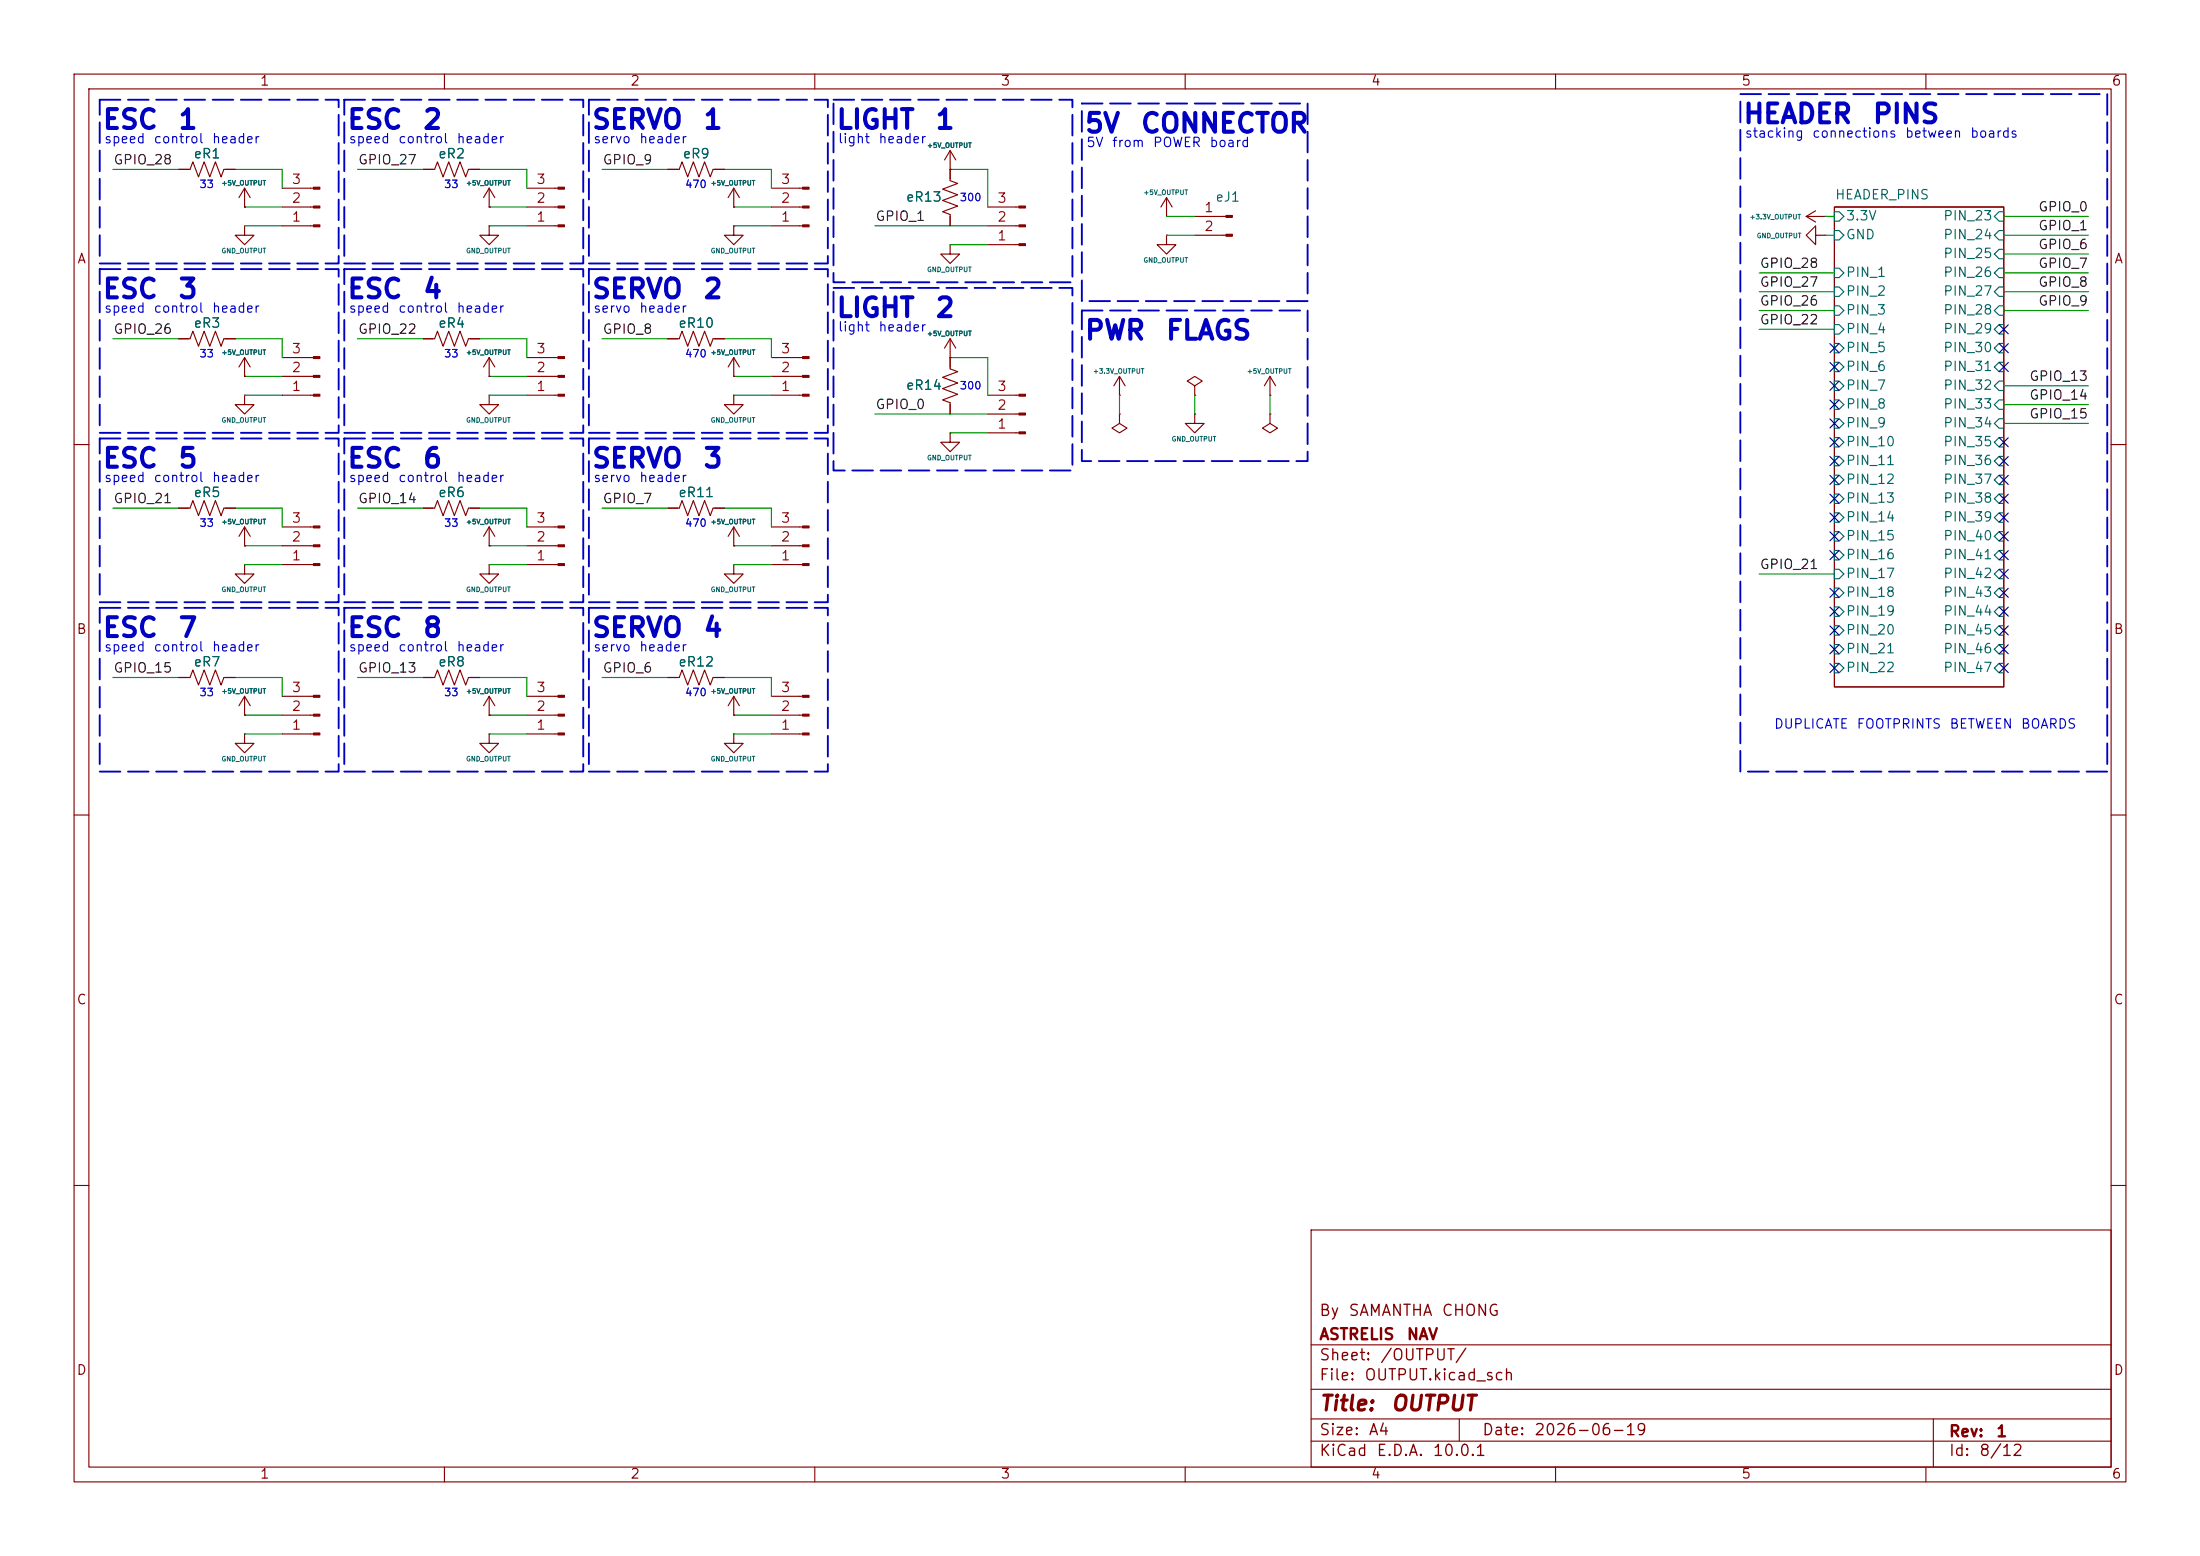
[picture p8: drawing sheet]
<svg xmlns="http://www.w3.org/2000/svg" width="297mm" height="210mm" viewBox="0 0 297 210" stroke-linecap="round" stroke-linejoin="round" font-family="sans-serif">
<g fill="none" stroke="#840000" stroke-width=".15">
<path d="M10 10h277v190h-277zM12 12h273v186h-273zM60 10v2M110 10v2M160 10v2M210 10v2M260 10v2M24.1 22.9h1.6l.3-1.1 .8 2.1 .8-2.1 .7 2.1 .8-2.1 .7 2.1 .4-1h1.5M33 30.5v1.3h1.3l-1.3 1.2-1.3-1.2h1.3M33 30.5h.1M33 27.9h.1M33 25.4l-.7 1.3"/>
<path d="M33 25.4l.8 1.3M33 25.4v2.5M38.1 30.5h4.2M38.1 27.9h4.2M38.1 25.4h4.2M57.1 22.9h1.6l.4-1.1 .7 2.1 .8-2.1 .7 2.1 .8-2.1 .8 2.1 .3-1h1.6M66 30.5v1.3h1.3l-1.3 1.2-1.2-1.2h1.2M66 30.5h.1M66 27.9h.1M66 25.4v2.5M66 25.4l-.7 1.3M66 25.4l.8 1.3"/>
<path d="M71.1 30.5h4.2M71.1 27.9h4.2M71.1 25.4h4.2M90.2 22.9h1.5l.4-1.1 .7 2.1 .8-2.1 .8 2.1 .7-2.1 .8 2.1 .4-1h1.5M99.1 27.9h.1M99.1 30.5v1.3h1.2l-1.2 1.2-1.3-1.2h1.3M99.1 30.5h.1M99.1 25.4l-.8 1.3M99.1 25.4l.7 1.3M99.1 25.4v2.5M104.1 30.5h4.3M104.1 27.9h4.3"/>
<path d="M104.1 25.4h4.3M128.3 22.9h.1M128.3 33v1.3h1.2l-1.2 1.3-1.3-1.3h1.3M128.3 33h.1M128.3 20.3v4.1l1 .4-2 .7 2 .8-2 .8 2 .7-2 .8 1 .4v1.5M128.3 20.3l-.8 1.3M128.3 20.3l.7 1.3M133.3 30.5h4.3M133.3 27.9h4.3M133.3 33h4.3M157.5 31.8v1.2h1.2l-1.2 1.3-1.3-1.3h1.3M157.5 31.8h.1"/>
<path d="M157.5 29.2h.1M157.5 26.7l-.8 1.2M157.5 26.7l.7 1.2M157.5 26.7v2.5M161.3 29.2h4.2M161.3 31.8h4.2M243.8 29.2h2.6M243.8 29.2l1.3 .8M245.1 31.8v-1.3l-1.3 1.3 1.3 1.2v-1.2h1.3M245.1 28.4l-1.3 .8M246.4 31.8h.1M246.4 29.2h.1"/>
<path d="M247.6 27.9h22.9v64.8h-22.9zM24.1 45.7h1.6l.3-1 .8 2 .8-2 .7 2 .8-2 .7 2 .4-1h1.5M33 53.3v1.3h1.3l-1.3 1.3-1.3-1.3h1.3M33 53.3h.1M33 50.8h.1M33 48.3v2.5M33 48.3l-.7 1.2M33 48.3l.8 1.2M38.1 53.3h4.2M38.1 50.8h4.2M38.1 48.3h4.2M57.1 45.7h1.6l.4-1 .7 2 .8-2 .7 2 .8-2 .8 2 .3-1h1.6"/>
<path d="M66 50.8h.1M66 53.3v1.3h1.3l-1.3 1.3-1.2-1.3h1.2M66 53.3h.1M66 48.3l-.7 1.2M66 48.3l.8 1.2M66 48.3v2.5M71.1 53.3h4.2M71.1 50.8h4.2M71.1 48.3h4.2M90.2 45.7h1.5l.4-1 .7 2 .8-2 .8 2 .7-2 .8 2 .4-1h1.5M99.1 53.3v1.3h1.2l-1.2 1.3-1.3-1.3h1.3M99.1 53.3h.1"/>
<path d="M99.1 50.8h.1M99.1 48.3v2.5M99.1 48.3l-.8 1.2M99.1 48.3l.7 1.2M104.1 53.3h4.3M104.1 50.8h4.3M104.1 48.3h4.3M128.3 48.3h.1M128.3 45.7v4.1l1 .4-2 .7 2 .8-2 .8 2 .7-2 .8 1 .4v1.5M128.3 58.4v1.3h1.2l-1.2 1.3-1.3-1.3h1.3M128.3 58.4h.1M128.3 45.7l-.8 1.3"/>
<path d="M128.3 45.7l.7 1.3M133.3 58.4h4.3M133.3 55.9h4.3M133.3 53.3h4.3M151.1 55.9v1.3l1 .6-1 .6-1-.6 1-.6M151.1 55.9h.1M151.1 53.3h.1M151.1 50.8l-.7 1.3M151.1 50.8l.8 1.3M151.1 50.8v2.5M161.3 55.9v1.3h1.3l-1.3 1.2-1.3-1.2h1.3M161.3 55.9h.1"/>
<path d="M161.3 52.1l1-.7-1-.6-1 .6 1 .7v1.2M161.3 53.3h.1M171.4 55.9v1.3l1.1 .6-1.1 .6-1-.6 1-.6M171.4 55.9h.1M171.4 53.3h.1M171.4 50.8l-.7 1.3M171.4 50.8l.8 1.3M171.4 50.8v2.5M10 60h2M24.1 68.6h1.6l.3-1 .8 2 .8-2 .7 2 .8-2 .7 2 .4-1h1.5M33 73.7h.1M33 76.2v1.3h1.3l-1.3 1.2-1.3-1.2h1.3"/>
<path d="M33 76.2h.1M33 71.1v2.6M33 71.1l-.7 1.3M33 71.1l.8 1.3M38.1 76.2h4.2M38.1 73.7h4.2M38.1 71.1h4.2M57.1 68.6h1.6l.4-1 .7 2 .8-2 .7 2 .8-2 .8 2 .3-1h1.6M66 76.2v1.3h1.3l-1.3 1.2-1.2-1.2h1.2M66 76.2h.1M66 73.7h.1M66 71.1v2.6"/>
<path d="M66 71.1l-.7 1.3M66 71.1l.8 1.3M71.1 76.2h4.2M71.1 73.7h4.2M71.1 71.1h4.2M90.2 68.6h1.5l.4-1 .7 2 .8-2 .8 2 .7-2 .8 2 .4-1h1.5M99.1 76.2v1.3h1.2l-1.2 1.2-1.3-1.2h1.3M99.1 76.2h.1M99.1 73.7h.1M99.1 71.1v2.6M99.1 71.1l-.8 1.3M99.1 71.1l.7 1.3"/>
<path d="M104.1 76.2h4.3M104.1 73.7h4.3M104.1 71.1h4.3M285 60h2M24.1 91.4h1.6l.3-1 .8 2.1 .8-2.1 .7 2.1 .8-2.1 .7 2.1 .4-1.1h1.5M33 96.5h.1M33 99.1v1.2h1.3l-1.3 1.3-1.3-1.3h1.3M33 99.1h.1M33 94v2.5M33 94l-.7 1.3M33 94l.8 1.3M38.1 99.1h4.2"/>
<path d="M38.1 96.5h4.2M38.1 94h4.2M57.1 91.4h1.6l.4-1 .7 2.1 .8-2.1 .7 2.1 .8-2.1 .8 2.1 .3-1.1h1.6M66 99.1v1.2h1.3l-1.3 1.3-1.2-1.3h1.2M66 99.1h.1M66 96.5h.1M66 94v2.5M66 94l-.7 1.3M66 94l.8 1.3M71.1 99.1h4.2M71.1 96.5h4.2M71.1 94h4.2"/>
<path d="M90.2 91.4h1.5l.4-1 .7 2.1 .8-2.1 .8 2.1 .7-2.1 .8 2.1 .4-1.1h1.5M99.1 99.1v1.2h1.2l-1.2 1.3-1.3-1.3h1.3M99.1 99.1h.1M99.1 96.5h.1M99.1 94v2.5M99.1 94l-.8 1.3M99.1 94l.7 1.3M104.1 99.1h4.3M104.1 96.5h4.3M104.1 94h4.3M10 110h2M285 110h2"/>
<path d="M10 160h2M177 166h108v32h-108zM285 160h2M60 198v2M110 198v2M160 198v2M177 194.5h108M177 191.5h108M177 187.5h108M177 181.5h108M197 191.5v3M210 198v2"/>
<path d="M260 198v2M261 191.5v6.5"/>
</g>
<g fill="none" stroke="#006464" stroke-width=".15">
<path d="M247.6 28.6h.7l.6 .6-.6 .6h-.7zM247.6 31.1h.7l.6 .7-.6 .6h-.7zM247.6 36.2h.7l.6 .6-.6 .7h-.7zM247.6 38.7h.7l.6 .7-.6 .6h-.7zM269.2 29.2l.7-.6h.6v1.2h-.6zM269.2 31.8l.7-.7h.6v1.3h-.6zM269.2 34.3l.7-.6h.6v1.2h-.6zM269.2 36.8l.7-.6h.6v1.3h-.6zM269.9 38.7h.6v1.3h-.6l-.7-.6zM247.6 41.3h.7l.6 .6-.6 .6h-.7zM247.6 43.8h.7l.6 .7-.6 .6h-.7zM247.6 46.4h.7l.6 .6-.6 .6h-.7z"/>
<path d="M247.6 48.9h.7l.6 .6-.6 .7h-.7zM247.6 51.4h.7l.6 .7-.6 .6h-.7zM247.6 54h.7l.6 .6-.6 .6h-.7zM247.6 56.5h.7l.6 .7-.6 .6h-.7zM247.6 59.1h.7l.6 .6-.6 .6h-.7zM269.2 41.9l.7-.6h.6v1.2h-.6zM269.2 44.5l.7-.7h.6v1.3h-.6zM269.2 47l.7-.6h.6v1.2h-.6zM269.2 54.6l.7-.6h.6v1.2h-.6zM269.2 57.2l.7-.7h.6v1.3h-.6zM269.2 59.7l.7-.6h.6v1.2h-.6zM269.9 48.9h.6v1.3h-.6l-.7-.7z"/>
<path d="M269.9 51.4h.6v1.3h-.6l-.7-.6zM247.6 61.6h.7l.6 .6-.6 .7h-.7zM247.6 64.1h.7l.6 .7-.6 .6h-.7zM247.6 66.7h.7l.6 .6-.6 .6h-.7zM247.6 69.2h.7l.6 .7-.6 .6h-.7zM247.6 71.8h.7l.6 .6-.6 .6h-.7zM247.6 74.3h.7l.6 .6-.6 .7h-.7zM247.6 76.8h.7l.6 .7-.6 .6h-.7zM247.6 79.4h.7l.6 .6-.6 .6h-.7zM269.2 64.8l.7-.7h.6v1.3h-.6zM269.2 67.3l.7-.6h.6v1.2h-.6zM269.2 69.9l.7-.7h.6v1.3h-.6z"/>
<path d="M269.2 77.5l.7-.7h.6v1.3h-.6zM269.9 61.6h.6v1.3h-.6l-.7-.7zM269.9 71.8h.6v1.2h-.6l-.7-.6zM269.9 74.3h.6v1.3h-.6l-.7-.7zM247.6 81.9h.7l.6 .7-.6 .6h-.7zM247.6 84.5h.7l.6 .6-.6 .6h-.7zM247.6 87h.7l.6 .6-.6 .7h-.7zM247.6 89.5h.7l.6 .7-.6 .6h-.7zM269.2 80l.7-.6h.6v1.2h-.6zM269.2 82.6l.7-.7h.6v1.3h-.6zM269.2 87.6l.7-.6h.6v1.3h-.6zM269.2 90.2l.7-.7h.6v1.3h-.6z"/>
<path d="M269.9 84.5h.6v1.2h-.6l-.7-.6z"/>
</g>
<g fill="#840000" stroke="#840000" stroke-width=".15">
<path d="M137.6 58.3h.8v.2h-.8z"/>
<path d="M137.6 55.8h.8v.2h-.8z"/>
<path d="M137.6 53.2h.8v.3h-.8z"/>
<path d="M108.4 30.4h.8v.2h-.8z"/>
<path d="M108.4 27.8h.8v.3h-.8z"/>
<path d="M108.4 25.3h.8v.2h-.8z"/>
<path d="M75.3 98.9h.9v.3h-.9z"/>
<path d="M75.3 96.4h.9v.2h-.9z"/>
<path d="M75.3 93.9h.9v.2h-.9z"/>
<path d="M165.5 29.1h.9v.2h-.9z"/>
<path d="M165.5 31.6h.9v.3h-.9z"/>
<path d="M42.3 30.4h.9v.2h-.9z"/>
<path d="M42.3 27.8h.9v.3h-.9z"/>
<path d="M42.3 25.3h.9v.2h-.9z"/>
<path d="M42.3 53.2h.9v.3h-.9z"/>
<path d="M42.3 50.7h.9v.2h-.9z"/>
<path d="M42.3 48.1h.9v.3h-.9z"/>
<path d="M108.4 53.2h.8v.3h-.8z"/>
<path d="M108.4 50.7h.8v.2h-.8z"/>
<path d="M108.4 48.1h.8v.3h-.8z"/>
<path d="M75.3 53.2h.9v.3h-.9z"/>
<path d="M75.3 50.7h.9v.2h-.9z"/>
<path d="M75.3 48.1h.9v.3h-.9z"/>
<path d="M108.4 98.9h.8v.3h-.8z"/>
<path d="M108.4 96.4h.8v.2h-.8z"/>
<path d="M108.4 93.9h.8v.2h-.8z"/>
<path d="M75.3 30.4h.9v.2h-.9z"/>
<path d="M75.3 27.8h.9v.3h-.9z"/>
<path d="M75.3 25.3h.9v.2h-.9z"/>
<path d="M75.3 76.1h.9v.2h-.9z"/>
<path d="M75.3 73.5h.9v.3h-.9z"/>
<path d="M75.3 71h.9v.2h-.9z"/>
<path d="M42.3 98.9h.9v.3h-.9z"/>
<path d="M42.3 96.4h.9v.2h-.9z"/>
<path d="M42.3 93.9h.9v.2h-.9z"/>
<path d="M42.3 76.1h.9v.2h-.9z"/>
<path d="M42.3 73.5h.9v.3h-.9z"/>
<path d="M42.3 71h.9v.2h-.9z"/>
<path d="M108.4 76.1h.8v.2h-.8z"/>
<path d="M108.4 73.5h.8v.3h-.8z"/>
<path d="M108.4 71h.8v.2h-.8z"/>
<path d="M137.6 32.9h.8v.2h-.8z"/>
<path d="M137.6 30.4h.8v.2h-.8z"/>
<path d="M137.6 27.8h.8v.3h-.8z"/>
</g>
<g fill="none" stroke="#009600" stroke-width=".15">
<path d="M15.2 22.9h8.9M31.7 22.9h6.4v2.5M33 30.5h5.1M33 27.9h5.1M48.3 22.9h8.8M64.8 22.9h6.3v2.5M66 30.5h5.1M66 27.9h5.1M81.3 22.9h8.9M97.8 22.9h6.3v2.5M99.1 30.5h5M99.1 27.9h5"/>
<path d="M118.1 30.5h15.2M128.3 22.9h5v5M128.3 33h5M157.5 31.8h3.8M157.5 29.2h3.8M237.5 36.8h10.1M237.5 39.4h10.1M246.4 31.8h1.2M246.4 29.2h1.2M270.5 36.8h11.4M270.5 31.8h11.4M270.5 39.4h11.4"/>
<path d="M270.5 34.3h11.4M270.5 29.2h11.4M15.2 45.7h8.9M31.7 45.7h6.4v2.6M33 50.8h5.1M33 53.3h5.1M48.3 45.7h8.8M64.8 45.7h6.3v2.6M66 50.8h5.1M66 53.3h5.1M81.3 45.7h8.9M97.8 45.7h6.3v2.6"/>
<path d="M99.1 50.8h5M99.1 53.3h5M118.1 55.9h15.2M128.3 48.3h5v5M128.3 58.4h5M151.1 53.3v2.6M161.3 53.3v2.6M171.4 53.3v2.6M237.5 44.5h10.1M237.5 41.9h10.1M270.5 54.6h11.4M270.5 52.1h11.4"/>
<path d="M270.5 57.2h11.4M270.5 41.9h11.4M15.2 68.6h8.9M31.7 68.6h6.4v2.5M33 73.7h5.1M33 76.2h5.1M48.3 68.6h8.8M64.8 68.6h6.3v2.5M66 73.7h5.1M66 76.2h5.1M81.3 68.6h8.9M97.8 68.6h6.3v2.5"/>
<path d="M99.1 73.7h5M99.1 76.2h5M237.5 77.5h10.1M15.2 91.4h8.9M31.7 91.4h6.4v2.6M33 99.1h5.1M33 96.5h5.1M48.3 91.4h8.8M64.8 91.4h6.3v2.6M66 99.1h5.1M66 96.5h5.1M81.3 91.4h8.9"/>
<path d="M97.8 91.4h6.3v2.6M99.1 99.1h5M99.1 96.5h5"/>
</g>
<g fill="none" stroke="#000084" stroke-width=".15">
<path d="M247 48.9l1.3 1.2M247 51.5l1.3 1.2M247 46.4l1.3 1.2M247 54l1.3 1.2M247 59.1l1.3 1.2M247 56.5l1.3 1.3M248.3 48.9l-1.3 1.2M248.3 51.5l-1.3 1.2M248.3 46.4l-1.3 1.2M248.3 54l-1.3 1.2M248.3 59.1l-1.3 1.2M248.3 56.5l-1.3 1.3"/>
<path d="M269.9 43.8l1.2 1.3M269.9 59.1l1.2 1.2M269.9 48.9l1.2 1.2M269.9 46.4l1.2 1.2M271.1 43.8l-1.2 1.3M271.1 59.1l-1.2 1.2M271.1 46.4l-1.2 1.2M271.1 48.9l-1.2 1.2M247 64.2l1.3 1.2M247 66.7l1.3 1.2M247 69.2l1.3 1.3M247 79.4l1.3 1.2"/>
<path d="M247 71.8l1.3 1.2M247 74.3l1.3 1.2M247 61.6l1.3 1.2M248.3 66.7l-1.3 1.2M248.3 64.2l-1.3 1.2M248.3 69.2l-1.3 1.3M248.3 79.4l-1.3 1.2M248.3 71.8l-1.3 1.2M248.3 74.3l-1.3 1.2M248.3 61.6l-1.3 1.2M269.9 66.7l1.2 1.2M269.9 64.2l1.2 1.2"/>
<path d="M269.9 61.6l1.2 1.2M269.9 76.9l1.2 1.2M269.9 69.2l1.2 1.3M269.9 74.3l1.2 1.2M269.9 71.8l1.2 1.2M269.9 79.4l1.2 1.2M271.1 66.7l-1.2 1.2M271.1 64.2l-1.2 1.2M271.1 61.6l-1.2 1.2M271.1 76.9l-1.2 1.2M271.1 69.2l-1.2 1.3M271.1 74.3l-1.2 1.2"/>
<path d="M271.1 71.8l-1.2 1.2M271.1 79.4l-1.2 1.2M247 81.9l1.3 1.3M247 84.5l1.3 1.2M247 89.6l1.3 1.2M247 87l1.3 1.2M248.3 87l-1.3 1.2M248.3 81.9l-1.3 1.3M248.3 84.5l-1.3 1.2M248.3 89.6l-1.3 1.2M269.9 87l1.2 1.2M269.9 89.6l1.2 1.2"/>
<path d="M269.9 84.5l1.2 1.2M269.9 81.9l1.2 1.3M271.1 87l-1.2 1.2M271.1 89.6l-1.2 1.2M271.1 84.5l-1.2 1.2M271.1 81.9l-1.2 1.3"/>
</g>
<g fill="none" stroke="#0000c2" stroke-width=".25" stroke-dasharray="2.8 1">
<path d="M13.5 13.5h32.2v22.1h-32.2zM46.5 13.5h32.2v22.1h-32.2zM79.5 13.5h32.3v22.1h-32.3zM112.5 13.5h32.3v24.6h-32.3zM146 14h30.5v26.6h-30.5zM234.9 12.7h49.6v91.4h-49.6zM13.5 36.3h32.2v22.1h-32.2zM46.5 36.3h32.2v22.1h-32.2zM79.5 36.3h32.3v22.1h-32.3zM112.5 38.9h32.3v24.6h-32.3zM13.5 59.2h32.2v22.1h-32.2zM46.5 59.2h32.2v22.1h-32.2z"/>
<path d="M79.5 59.2h32.3v22.1h-32.3zM146 41.9h30.5v20.3h-30.5zM13.5 82h32.2v22.1h-32.2zM46.5 82h32.2v22.1h-32.2zM79.5 82h32.3v22.1h-32.3z"/>
</g>
<g font-size="2.5" fill="#0000c2">
<text x="235.2" y="17.3">HEADER</text>
<text x="252.7" y="17.3">PINS</text>
<text x="13.7" y="18">ESC</text>
<text x="23.9" y="18">1</text>
<text x="46.7" y="18">ESC</text>
<text x="56.9" y="18">2</text>
<text x="79.8" y="18">SERVO</text>
<text x="94.8" y="18">1</text>
<text x="112.8" y="18">LIGHT</text>
<text x="126.1" y="18">1</text>
<text x="146.3" y="18.5">5V</text>
<text x="153.9" y="18.5">CONNECTOR</text>
<text x="13.7" y="40.9">ESC</text>
<text x="23.9" y="40.9">3</text>
<text x="46.7" y="40.9">ESC</text>
<text x="56.9" y="40.9">4</text>
<text x="79.8" y="40.9">SERVO</text>
<text x="94.8" y="40.9">2</text>
<text x="112.8" y="43.4">LIGHT</text>
<text x="126.1" y="43.4">2</text>
<text x="146.3" y="46.5">PWR</text>
<text x="157.2" y="46.5">FLAGS</text>
<text x="13.7" y="63.8">ESC</text>
<text x="23.9" y="63.8">5</text>
<text x="46.7" y="63.8">ESC</text>
<text x="56.9" y="63.8">6</text>
<text x="79.8" y="63.8">SERVO</text>
<text x="94.8" y="63.8">3</text>
<text x="13.7" y="86.6">ESC</text>
<text x="23.9" y="86.6">7</text>
<text x="46.7" y="86.6">ESC</text>
<text x="56.9" y="86.6">8</text>
<text x="79.8" y="86.6">SERVO</text>
<text x="94.8" y="86.6">4</text>
</g>
<g font-size="2" fill="#840000">
<text x="178" y="190.9">Title:</text>
<text x="187.7" y="190.9">OUTPUT</text>
</g>
<g font-size="1.5" fill="#840000">
<text x="178" y="178">By</text>
<text x="181.9" y="178">SAMANTHA</text>
<text x="194.5" y="178">CHONG</text>
<text x="178" y="184">Sheet:</text>
<text x="178" y="181.2">ASTRELIS</text>
<text x="186.2" y="184">/OUTPUT/</text>
<text x="189.8" y="181.2">NAV</text>
<text x="178" y="186.7">File:</text>
<text x="184.1" y="186.7">OUTPUT.kicad_sch</text>
<text x="178" y="196.9">KiCad</text>
<text x="178" y="194.1">Size:</text>
<text x="184.7" y="194.1">A4</text>
<text x="185.7" y="196.9">E.D.A.</text>
<text x="193.3" y="196.9">10.0.1</text>
<text x="200" y="194.1">Date:</text>
<text x="207" y="194.1">2026-06-19</text>
<text x="263" y="194.3">Rev:</text>
<text x="263" y="196.9">Id:</text>
<text x="267.1" y="196.9">8/12</text>
<text x="269.4" y="194.3">1</text>
</g>
<g font-size="1.3" fill="#840000">
<text x="35" y="11.9">1</text>
<text x="85" y="11.9">2</text>
<text x="135" y="11.9">3</text>
<text x="185" y="11.9">4</text>
<text x="235" y="11.9">5</text>
<text x="285" y="11.9">6</text>
<text x="10.3" y="35.9">A</text>
<text x="285.3" y="35.9">A</text>
<text x="10.3" y="85.9">B</text>
<text x="285.3" y="85.9">B</text>
<text x="10.3" y="135.9">C</text>
<text x="285.3" y="135.9">C</text>
<text x="10.3" y="185.9">D</text>
<text x="285.3" y="185.9">D</text>
<text x="35" y="199.9">1</text>
<text x="85" y="199.9">2</text>
<text x="135" y="199.9">3</text>
<text x="185" y="199.9">4</text>
<text x="235" y="199.9">5</text>
<text x="285" y="199.9">6</text>
</g>
<g font-size="1.3" fill="#0000c2">
<text x="14" y="19.7">speed</text>
<text x="20.6" y="19.7">control</text>
<text x="28.5" y="19.7">header</text>
<text x="47" y="19.7">speed</text>
<text x="53.7" y="19.7">control</text>
<text x="61.5" y="19.7">header</text>
<text x="80" y="19.7">servo</text>
<text x="86.2" y="19.7">header</text>
<text x="113" y="19.7">light</text>
<text x="118.5" y="19.7">header</text>
<text x="146.6" y="20.2">5V</text>
<text x="150" y="20.2">from</text>
<text x="155.6" y="20.2">POWER</text>
<text x="163.2" y="20.2">board</text>
<text x="235.5" y="18.9">stacking</text>
<text x="244.6" y="18.9">connections</text>
<text x="257.1" y="18.9">between</text>
<text x="265.9" y="18.9">boards</text>
<text x="14" y="42.5">speed</text>
<text x="20.6" y="42.5">control</text>
<text x="28.5" y="42.5">header</text>
<text x="47" y="42.5">speed</text>
<text x="53.7" y="42.5">control</text>
<text x="61.5" y="42.5">header</text>
<text x="80" y="42.5">servo</text>
<text x="86.2" y="42.5">header</text>
<text x="113" y="45.1">light</text>
<text x="118.5" y="45.1">header</text>
<text x="14" y="65.4">speed</text>
<text x="20.6" y="65.4">control</text>
<text x="28.5" y="65.4">header</text>
<text x="47" y="65.4">speed</text>
<text x="53.7" y="65.4">control</text>
<text x="61.5" y="65.4">header</text>
<text x="80" y="65.4">servo</text>
<text x="86.2" y="65.4">header</text>
<text x="14" y="88.2">speed</text>
<text x="20.6" y="88.2">control</text>
<text x="28.5" y="88.2">header</text>
<text x="47" y="88.2">speed</text>
<text x="53.7" y="88.2">control</text>
<text x="61.5" y="88.2">header</text>
<text x="80" y="88.2">servo</text>
<text x="86.2" y="88.2">header</text>
<text x="239.4" y="98.7">DUPLICATE</text>
<text x="250.6" y="98.7">FOOTPRINTS</text>
<text x="263.1" y="98.7">BETWEEN</text>
<text x="272.7" y="98.7">BOARDS</text>
</g>
<g font-size="1.3" fill="#0f0f0f">
<text x="15.2" y="22.5">GPIO_28</text>
<text x="48.3" y="22.5">GPIO_27</text>
<text x="81.3" y="22.5">GPIO_9</text>
<text x="275.1" y="28.9">GPIO_0</text>
<text x="118.1" y="30.1">GPIO_1</text>
<text x="275.1" y="31.4">GPIO_1</text>
<text x="275.1" y="33.9">GPIO_6</text>
<text x="237.5" y="36.5">GPIO_28</text>
<text x="237.5" y="39">GPIO_27</text>
<text x="237.5" y="41.6">GPIO_26</text>
<text x="275.1" y="39">GPIO_8</text>
<text x="275.1" y="41.6">GPIO_9</text>
<text x="275.1" y="36.5">GPIO_7</text>
<text x="15.2" y="45.4">GPIO_26</text>
<text x="48.3" y="45.4">GPIO_22</text>
<text x="81.3" y="45.4">GPIO_8</text>
<text x="237.5" y="44.1">GPIO_22</text>
<text x="273.9" y="51.7">GPIO_13</text>
<text x="118.1" y="55.5">GPIO_0</text>
<text x="273.9" y="54.3">GPIO_14</text>
<text x="273.9" y="56.8">GPIO_15</text>
<text x="15.2" y="68.2">GPIO_21</text>
<text x="48.3" y="68.2">GPIO_14</text>
<text x="81.3" y="68.2">GPIO_7</text>
<text x="237.5" y="77.1">GPIO_21</text>
<text x="15.2" y="91.1">GPIO_15</text>
<text x="48.3" y="91.1">GPIO_13</text>
<text x="81.3" y="91.1">GPIO_6</text>
</g>
<g font-size="1.3" fill="#006464">
<text x="26.1" y="21.7">eR1</text>
<text x="59.1" y="21.7">eR2</text>
<text x="92.1" y="21.7">eR9</text>
<text x="122.2" y="27.5">eR13</text>
<text x="164" y="27.5">eJ1</text>
<text x="247.6" y="27.2">HEADER_PINS</text>
<text x="249.1" y="30.1">3.3V</text>
<text x="249.1" y="32.6">GND</text>
<text x="262.3" y="30.1">PIN_23</text>
<text x="262.3" y="32.6">PIN_24</text>
<text x="262.3" y="35.2">PIN_25</text>
<text x="249.1" y="37.7">PIN_1</text>
<text x="249.1" y="40.2">PIN_2</text>
<text x="262.3" y="37.7">PIN_26</text>
<text x="262.3" y="40.2">PIN_27</text>
<text x="26.1" y="44.6">eR3</text>
<text x="59.1" y="44.6">eR4</text>
<text x="91.5" y="44.6">eR10</text>
<text x="249.1" y="42.8">PIN_3</text>
<text x="249.1" y="45.3">PIN_4</text>
<text x="249.1" y="47.9">PIN_5</text>
<text x="262.3" y="42.8">PIN_28</text>
<text x="262.3" y="45.3">PIN_29</text>
<text x="262.3" y="47.9">PIN_30</text>
<text x="122.2" y="52.9">eR14</text>
<text x="249.1" y="50.4">PIN_6</text>
<text x="249.1" y="52.9">PIN_7</text>
<text x="262.3" y="50.4">PIN_31</text>
<text x="262.3" y="52.9">PIN_32</text>
<text x="249.1" y="55.5">PIN_8</text>
<text x="249.1" y="58">PIN_9</text>
<text x="262.3" y="55.5">PIN_33</text>
<text x="262.3" y="58">PIN_34</text>
<text x="249.1" y="60.6">PIN_10</text>
<text x="249.1" y="63.1">PIN_11</text>
<text x="249.1" y="65.6">PIN_12</text>
<text x="262.3" y="60.6">PIN_35</text>
<text x="262.3" y="63.1">PIN_36</text>
<text x="262.3" y="65.6">PIN_37</text>
<text x="26.1" y="67.4">eR5</text>
<text x="59.1" y="67.4">eR6</text>
<text x="91.5" y="67.4">eR11</text>
<text x="249.1" y="68.2">PIN_13</text>
<text x="249.1" y="70.7">PIN_14</text>
<text x="262.3" y="68.2">PIN_38</text>
<text x="262.3" y="70.7">PIN_39</text>
<text x="249.1" y="73.3">PIN_15</text>
<text x="249.1" y="75.8">PIN_16</text>
<text x="262.3" y="73.3">PIN_40</text>
<text x="262.3" y="75.8">PIN_41</text>
<text x="249.1" y="78.3">PIN_17</text>
<text x="249.1" y="80.9">PIN_18</text>
<text x="249.1" y="83.4">PIN_19</text>
<text x="262.3" y="78.3">PIN_42</text>
<text x="262.3" y="80.9">PIN_43</text>
<text x="262.3" y="83.4">PIN_44</text>
<text x="249.1" y="86">PIN_20</text>
<text x="249.1" y="88.5">PIN_21</text>
<text x="262.3" y="86">PIN_45</text>
<text x="262.3" y="88.5">PIN_46</text>
<text x="26.1" y="90.3">eR7</text>
<text x="59.1" y="90.3">eR8</text>
<text x="91.5" y="90.3">eR12</text>
<text x="249.1" y="91">PIN_22</text>
<text x="262.3" y="91">PIN_47</text>
</g>
<g font-size="1.3" fill="#a90000">
<text x="39.3" y="27.7">2</text>
<text x="39.3" y="25.1">3</text>
<text x="72.3" y="27.7">2</text>
<text x="72.3" y="25.1">3</text>
<text x="105.3" y="27.7">2</text>
<text x="105.3" y="25.1">3</text>
<text x="134.5" y="27.7">3</text>
<text x="162.5" y="29">1</text>
<text x="39.3" y="30.2">1</text>
<text x="72.3" y="30.2">1</text>
<text x="105.3" y="30.2">1</text>
<text x="134.5" y="32.8">1</text>
<text x="134.5" y="30.2">2</text>
<text x="162.5" y="31.5">2</text>
<text x="39.3" y="53.1">1</text>
<text x="39.3" y="50.5">2</text>
<text x="39.3" y="48">3</text>
<text x="72.3" y="53.1">1</text>
<text x="72.3" y="50.5">2</text>
<text x="72.3" y="48">3</text>
<text x="105.3" y="53.1">1</text>
<text x="105.3" y="50.5">2</text>
<text x="105.3" y="48">3</text>
<text x="134.5" y="53.1">3</text>
<text x="134.5" y="58.2">1</text>
<text x="134.5" y="55.6">2</text>
<text x="39.3" y="70.9">3</text>
<text x="72.3" y="70.9">3</text>
<text x="105.3" y="70.9">3</text>
<text x="39.3" y="75.9">1</text>
<text x="39.3" y="73.4">2</text>
<text x="72.3" y="75.9">1</text>
<text x="72.3" y="73.4">2</text>
<text x="105.3" y="75.9">1</text>
<text x="105.3" y="73.4">2</text>
<text x="39.3" y="93.7">3</text>
<text x="72.3" y="93.7">3</text>
<text x="105.3" y="93.7">3</text>
<text x="39.3" y="98.8">1</text>
<text x="39.3" y="96.3">2</text>
<text x="72.3" y="98.8">1</text>
<text x="72.3" y="96.3">2</text>
<text x="105.3" y="98.8">1</text>
<text x="105.3" y="96.3">2</text>
</g>
<g font-size="1" fill="#1600ff">
<text x="26.8" y="25.6">33</text>
<text x="59.9" y="25.6">33</text>
<text x="92.4" y="25.6">470</text>
<text x="129.5" y="27.4">300</text>
<text x="26.8" y="48.5">33</text>
<text x="59.9" y="48.5">33</text>
<text x="92.4" y="48.5">470</text>
<text x="129.5" y="52.8">300</text>
<text x="26.8" y="71.3">33</text>
<text x="59.9" y="71.3">33</text>
<text x="92.4" y="71.3">470</text>
<text x="26.8" y="94.2">33</text>
<text x="59.9" y="94.2">33</text>
<text x="92.4" y="94.2">470</text>
</g>
<g font-size=".6" fill="#006464">
<text x="125.1" y="20.1">+5V_OUTPUT</text>
<text x="29.8" y="25.2">+5V_OUTPUT</text>
<text x="62.9" y="25.2">+5V_OUTPUT</text>
<text x="95.9" y="25.2">+5V_OUTPUT</text>
<text x="154.3" y="26.5">+5V_OUTPUT</text>
<text x="236.1" y="29.8">+3.3V_OUTPUT</text>
<text x="29.8" y="34.3">GND_OUTPUT</text>
<text x="62.9" y="34.3">GND_OUTPUT</text>
<text x="95.9" y="34.3">GND_OUTPUT</text>
<text x="154.3" y="35.6">GND_OUTPUT</text>
<text x="237.1" y="32.3">GND_OUTPUT</text>
<text x="125.1" y="36.9">GND_OUTPUT</text>
<text x="125.1" y="45.5">+5V_OUTPUT</text>
<text x="29.8" y="48">+5V_OUTPUT</text>
<text x="62.9" y="48">+5V_OUTPUT</text>
<text x="95.9" y="48">+5V_OUTPUT</text>
<text x="147.5" y="50.6">+3.3V_OUTPUT</text>
<text x="168.3" y="50.6">+5V_OUTPUT</text>
<text x="29.8" y="57.2">GND_OUTPUT</text>
<text x="62.9" y="57.2">GND_OUTPUT</text>
<text x="95.9" y="57.2">GND_OUTPUT</text>
<text x="158.1" y="59.7">GND_OUTPUT</text>
<text x="125.1" y="62.3">GND_OUTPUT</text>
<text x="29.8" y="70.9">+5V_OUTPUT</text>
<text x="62.9" y="70.9">+5V_OUTPUT</text>
<text x="95.9" y="70.9">+5V_OUTPUT</text>
<text x="29.8" y="80">GND_OUTPUT</text>
<text x="62.9" y="80">GND_OUTPUT</text>
<text x="95.9" y="80">GND_OUTPUT</text>
<text x="29.8" y="93.8">+5V_OUTPUT</text>
<text x="62.9" y="93.8">+5V_OUTPUT</text>
<text x="95.9" y="93.8">+5V_OUTPUT</text>
<text x="29.8" y="102.9">GND_OUTPUT</text>
<text x="62.9" y="102.9">GND_OUTPUT</text>
<text x="95.9" y="102.9">GND_OUTPUT</text>
</g>
</svg>
